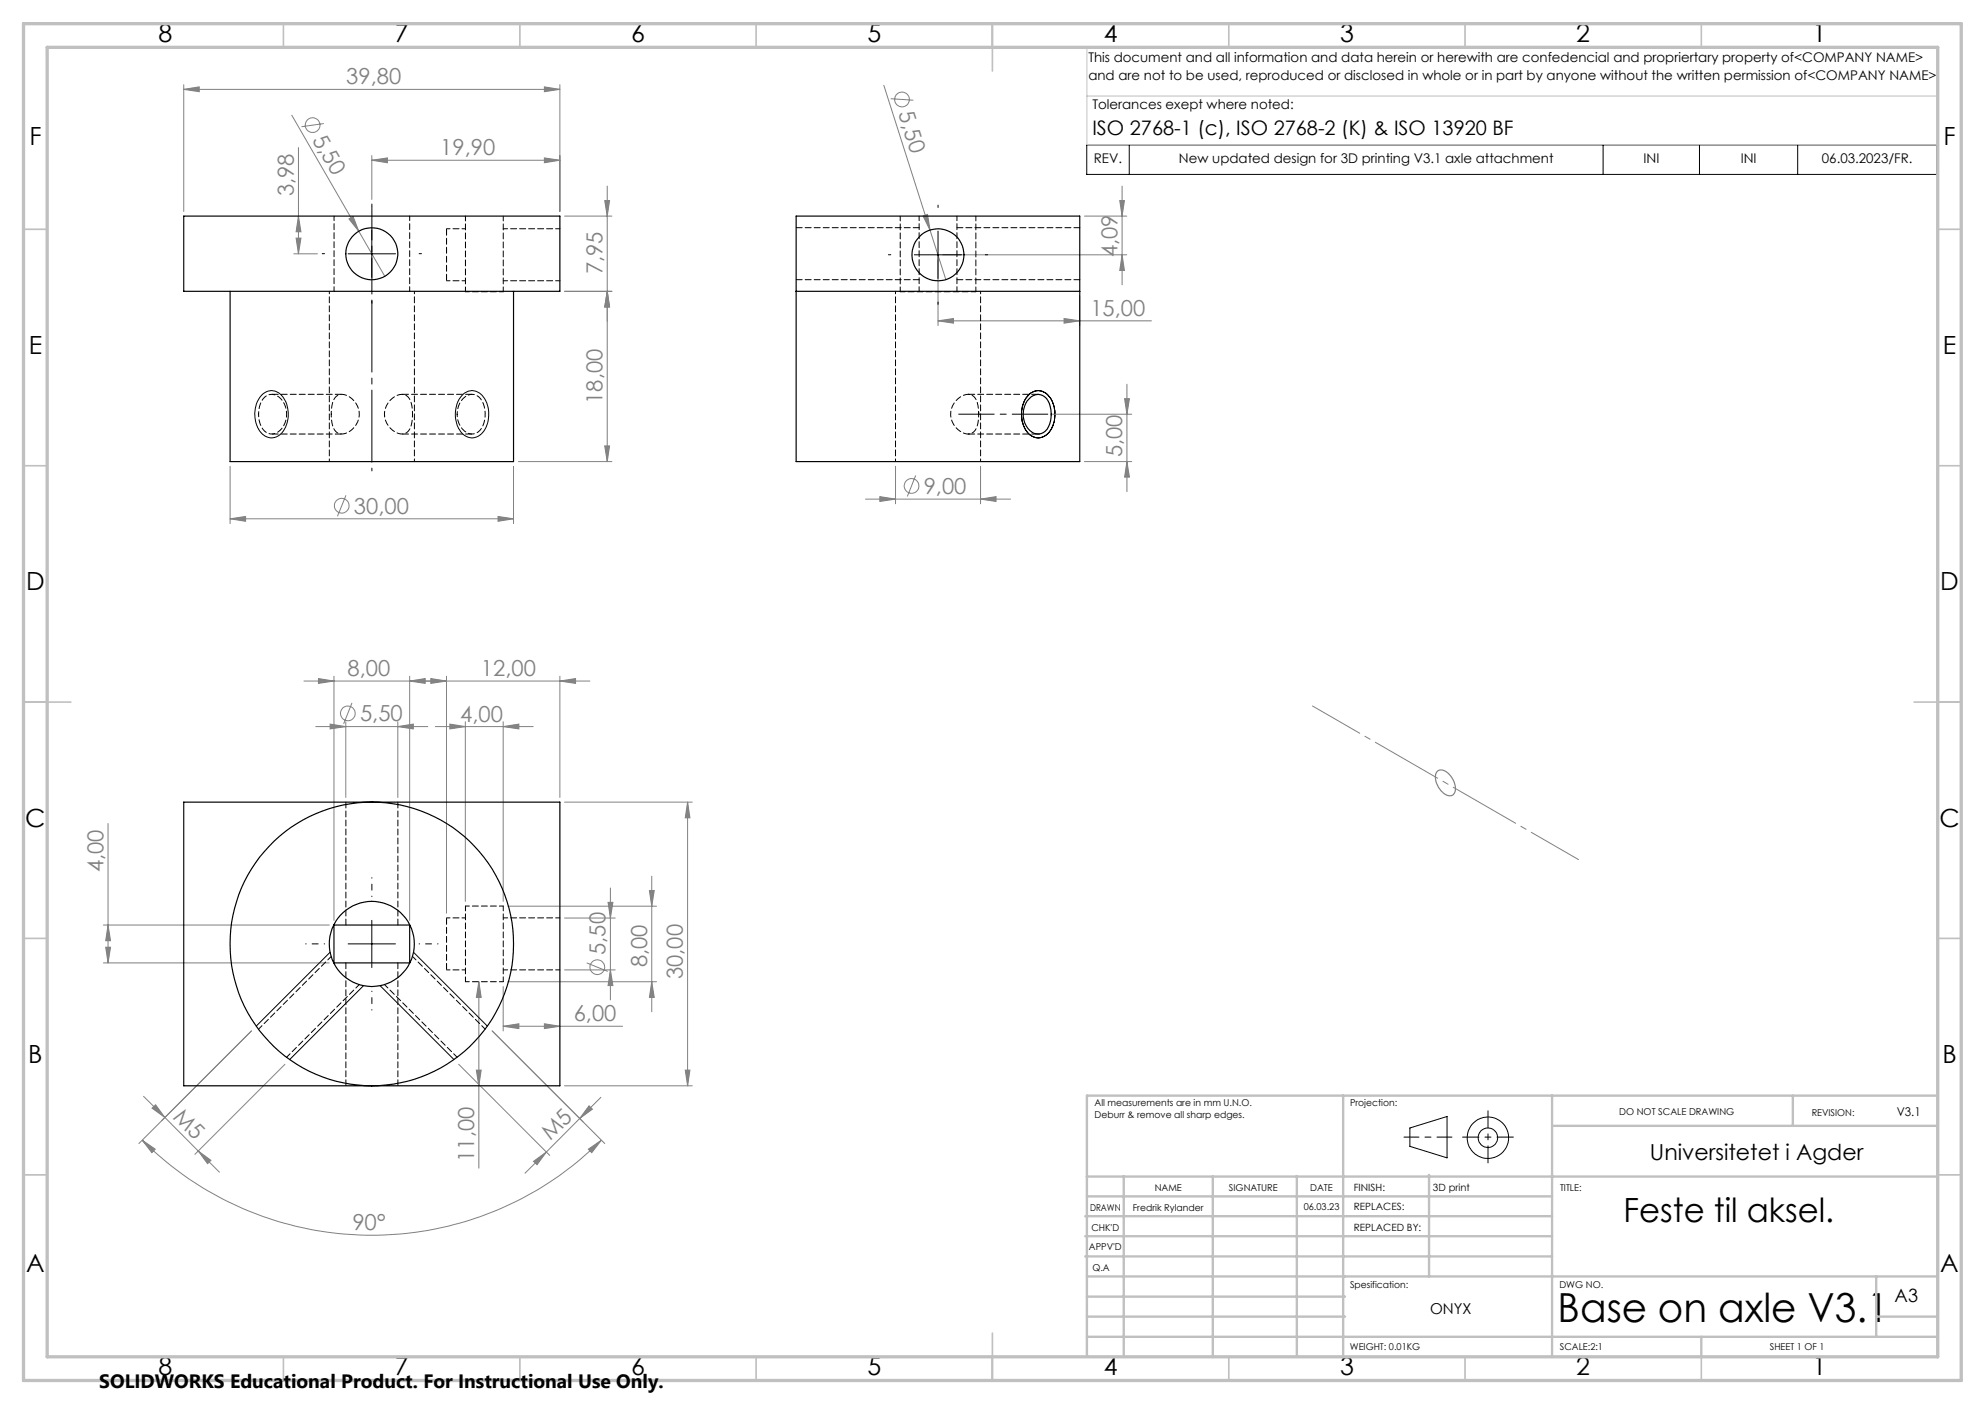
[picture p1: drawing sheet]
<svg xmlns="http://www.w3.org/2000/svg" width="420mm" height="297mm" viewBox="0 0 420 297" stroke-linecap="round" stroke-linejoin="round" font-family="sans-serif">
<g fill="none" stroke="#808080" stroke-width=".21">
<path d="M38.9 18.9l3.3-.5v1zM38.9 17.9v26.8M38.9 18.9h79.6M115.2 18.4l3.3 .5-3.3 .5zM118.5 17.9v26.8M187 18.1l9.8 30.6M61.7 24.4l14.2 24.5M63.1 31.2v22.5M68.5 26.1l-4.7 .7M78.7 33.9l3.3-.5v1zM78.7 32.9v9.3M78.7 33.9h39.8"/>
<path d="M115.2 33.4l3.3 .5-3.3 .5zM128.5 39.4v58.2M188.5 20.9l4.8 .3M237.4 39.4v20.9M62.2 53.7h5M62.7 50.4h1l-.6 3.3zM63.1 45.7l.6 3.3h-1zM73.8 46.3l.9-.5 1.2 3.1zM75.9 48.9l5.5 9.6M119.5 45.7h10M128 42.4h1l-.5 3.3zM195.3 45.7l1-.3 .5 3.3z"/>
<path d="M196.8 48.7l3.3 10.5M198.5 54.9v14M199.5 53.9h38.9M229.4 45.7h9M236.9 42.4h1l-.5 3.3zM237.4 53.9l.5 3.3h-1zM128.5 61.6l.5 3.3h-1zM129.5 61.6h-10M198.5 67.9l3.3-.5v1zM198.5 67.9h45.1M225.1 67.4l3.4 .5-3.4 .5zM228.5 62.6v6.3"/>
<path d="M48.7 98.6v12.2M108.7 98.6v12.2M109.7 97.6h19.8M128 94.3h1l-.5 3.3zM189.5 98.6v8M207.5 98.6v8M222.7 87.6h16.8M229.4 97.6h10.1M237.9 84.3h1.1l-.6 3.3zM238.4 81.3v22.7M238.4 97.6l.6 3.3h-1.1zM48.7 109.7l3.3-.4v1z"/>
<path d="M48.7 109.7h60M73.2 104.8l-1.8 4.4M105.4 109.3l3.3 .4-3.3 .6zM183.1 105.6h30.7M186.2 105.1l3.3 .5-3.3 .5zM193.7 100.6l-1.7 4.4M207.5 105.6l3.2-.5v1zM64.3 144.1h60.5M66.8 153.7h23.7M67.4 143.5l3.3 .6-3.3 .5zM69.8 153.2l3.4 .5-3.4 .5zM70.7 143v51.7"/>
<path d="M73.2 152.7v16M74.5 148.7l-1.8 4.4M84.2 153.7l3.3-.5v1zM84.2 152.7v16M86.7 144.1l3.3-.6v1.1zM86.7 143v51.7M91.2 143.5l3.3 .6-3.3 .5zM92.1 153.7h20.7M94.5 143v50.2M95.2 153.2l3.3 .5-3.3 .5zM98.5 152.7v38M106.5 153.7l3.3-.5v1z"/>
<path d="M106.5 152.7v38M118.5 144.1l3.3-.6v1.1zM118.5 143v25.7M22.9 174.2v29.5M119.5 169.7h27M145.5 169.7v60M145.5 169.7l.5 3.3h-1zM21.9 195.7h47.8M22.9 195.7l.5 3.3h-1zM107.5 191.7h31.4M119.5 194.2h10.7M128.7 190.9h1l-.5 3.3z"/>
<path d="M129.2 187.9v23.6M137.4 188.4h1l-.5 3.3zM137.9 185.3v28.7M21.9 203.7h47.8M22.4 200.4h1l-.5 3.3zM53.2 218.1l-23.8 23.8M101.3 207.7v39.4M101.3 207.7l.5 3.3h-1zM104.1 218.1l23.9 23.8M106.5 217.1l3.3-.5v1zM106.5 208.7v9.4M106.5 217.1h25.2"/>
<path d="M107.5 207.7h31.4M115.2 216.6l3.3 .5-3.3 .5zM119.5 205.2h10.7M124.1 203.7l4.5 1.8M129.2 205.2l.5 3.3h-1zM137.9 207.7l.5 3.3h-1zM30.4 231.9l4.5 4.5M32.2 234.4l.7-.7 2 2.7zM34.9 236.4l7 7.1M60.3 225.1l-19.1 19.1M97 225.1l19.3 19.3M100.8 226.4h1l-.5 3.3z"/>
<path d="M119.5 229.7h27M122.7 236.6l-7.1 7.1M124.6 233.9l.7 .7-2.6 2zM127.1 232.1l-4.4 4.5M145 226.4h1l-.5 3.3zM30.1 241.2l2.7 1.9-.7 .7zM30.1 241.2a68.7 68.7 0 0 0 97.1 0M41.9 243.5l2.7 2-.7 .7zM41.9 243.5l4.5 4.5M112.9 245.7l2.7-2-2 2.7zM115.6 243.7l-4.5 4.5M124.5 243.1l2.7-1.9-2 2.6z"/>
<circle cx="66.1" cy="26.5" r="1.55"/>
<circle cx="190.9" cy="21" r="1.56"/>
<circle cx="72.3" cy="107" r="1.55"/>
<circle cx="192.9" cy="102.8" r="1.55"/>
<circle cx="73.6" cy="150.9" r="1.55"/>
<circle cx="126.4" cy="204.6" r="1.56"/>
</g>
<g fill="none" stroke="#000" stroke-width=".21">
<path d="M229.9 30.7h179.9v6.2h-179.9zM238.9 30.7v6.2M339.2 30.7v6.2M359.6 30.7v6.2M380.4 30.7v6.2M73.7 53.7h10M78.7 48.7v10M193.5 53.9h9.9M198.5 48.9v10M55.4 83.6a2.95 2.95 0 0 1 4.9 1.1 6.1 6.1 0 0 1-1.4 7.5 3 3 0 0 1-4.4-1.8 6.5 6.5 0 0 1 .9-6.8zM97.8 83.6a2.9 2.9 0 0 1 4.8 .9 6.3 6.3 0 0 1-1.1 7.6 2.99 2.99 0 0 1-4.6-1.7 6.5 6.5 0 0 1 .9-6.8zM217.8 83.4a2.9 2.9 0 0 1 4.6 1.1 6.3 6.3 0 0 1-1.1 7.6 2.99 2.99 0 0 1-4.6-1.7 6.3 6.3 0 0 1 1.1-7z"/>
<path d="M73.7 199.7h10M78.7 194.7v10M69.8 201.4l-15.6 15.7M76.9 208.5l-15.6 15.7M80.4 208.5l15.7 15.7M87.5 201.4l15.6 15.7M298.3 238.6l7.9-2.4v8.7l-7.9-2.4z"/>
<circle cx="314.8" cy="240.7" r="2.07"/>
<circle cx="314.8" cy="240.7" r="4.4"/>
</g>
<path d="M304.1 163.2a1.85 1.85 0 0 1 2.6 .7 3.4 3.4 0 0 1 .9 4.1 1.76 1.76 0 0 1-2.5-.5 3.8 3.8 0 0 1-1.1-4.2z" fill="none" stroke="#808080" stroke-width=".25"/>
<path d="M78.7 61.6v38" fill="none" stroke="#000" stroke-width=".21" stroke-dasharray="15.2 1.3 1.3 1.3" stroke-dashoffset="-1.9"/>
<path d="M78.7 43.7v17.9" fill="none" stroke="#000" stroke-width=".21" stroke-dasharray="15.2 1.3 1.3 1.3" stroke-dashoffset="8.2"/>
<path d="M221.7 87.6h-18.9" fill="none" stroke="#000" stroke-width=".21" stroke-dasharray="15.2 1.3 1.3 1.3" stroke-dashoffset="7.7"/>
<path d="M297.1 240.5h10.1" fill="none" stroke="#000" stroke-width=".21" stroke-dasharray="15.2 1.3 1.3 1.3" stroke-dashoffset="12.1"/>
<path d="M314.8 235v11" fill="none" stroke="#000" stroke-width=".21" stroke-dasharray="15.2 1.3 1.3 1.3" stroke-dashoffset="11.6"/>
<path d="M309.5 240.5h10.7" fill="none" stroke="#000" stroke-width=".21" stroke-dasharray="15.2 1.3 1.3 1.3" stroke-dashoffset="11.8"/>
<path d="M230 10v20.6h180M230.5 10h179.5v33M230 20.3h180" fill="none" stroke="#c0c0c0" stroke-width=".21"/>
<g fill="none" stroke="#c0c0c0" stroke-width=".35">
<path d="M60 5v5M110 5v5M160 5v5M210 5v10M260 5v5M310 5v5M360 5v5M5 48.5h5M410 48.5h5M5 98.5h5M410 98.5h5M5 148.5h10"/>
<path d="M405 148.5h10M5 198.5h5M410 198.5h5M5 248.5h5M410 248.5h5M60 287v5M110 287v5M160 287v5M210 282v10M260 287v5M310 287v5M360 287v5"/>
</g>
<g fill="none" stroke="#c0c0c0" stroke-width=".5">
<path d="M284.2 231.8v55.2M328.4 231.8v55.2M328.8 238.2h81.2M379.3 231.8v6.4M410 231.8h-180v55.2M229.6 257.3h98.8M230 248.9h179.6M230 253.1h98.4M237.8 248.8v38.2M256.6 248.9v38.2M274.4 248.8v38.2M302.4 248.5v21.5"/>
<path d="M229.6 265.8h98.8M229.6 261.5h98.8M230 278.5h54.6M230 274.3h54.6M230 270h180M397 278.5h13M397 270v12.8M230 282.8h180M360 282.8v4.2"/>
</g>
<path d="M5 5h410v287h-410zM10 10h400v277h-400z" fill="none" stroke="#c0c0c0" stroke-width=".7"/>
<path d="M277.7 149.3l56.3 32.5" fill="none" stroke="#808080" stroke-width=".21" stroke-dasharray="15.2 1.3 1.3 1.3" stroke-dashoffset="3.7"/>
<path d="M68.7 53.7h-.5M78.7 43.7v-.5M88.7 53.7h.5M188.5 53.9h-.5M198.5 43.9v-.5M208.5 53.9h.5M78.7 63.7v.5M198.5 63.9v.5" fill="none" stroke="#000" stroke-width=".21" stroke-dasharray="15.2 1.3 1.3 1.3"/>
<path d="M68.7 199.7h-4M78.7 189.7v-4M88.7 199.7h4M78.7 209.7v4" fill="none" stroke="#000" stroke-width=".21" stroke-dasharray="15.2 1.3 1.3 1.3" stroke-dashoffset="15.1"/>
<g fill="#808080">
<path d="M195.3 45.7l1-.3 .5 3.3z"/>
<path d="M73.8 46.3l.9-.5 1.2 3.1z"/>
<path d="M105.4 109.3l3.3 .4-3.3 .6zM48.7 109.7l3.3-.4v1zM106.5 153.7l3.3-.5v1zM95.2 153.2l3.3 .5-3.3 .5zM86.7 144.1l3.3-.6v1.1zM67.4 143.5l3.3 .6-3.3 .5zM207.5 105.6l3.2-.5v1zM186.2 105.1l3.3 .5-3.3 .5z"/>
<path d="M38.9 18.9l3.3-.5v1zM115.2 18.4l3.3 .5-3.3 .5zM78.7 33.9l3.3-.5v1zM115.2 33.4l3.3 .5-3.3 .5zM106.5 217.1l3.3-.5v1zM115.2 216.6l3.3 .5-3.3 .5zM91.2 143.5l3.3 .6-3.3 .5zM118.5 144.1l3.3-.6v1.1zM198.5 67.9l3.3-.5v1zM225.1 67.4l3.4 .5-3.4 .5z"/>
<path d="M112.9 245.7l2.7-2-2 2.7zM124.6 233.9l.7 .7-2.6 2z"/>
<path d="M128 94.3h1l-.5 3.3zM128.5 61.6l.5 3.3h-1zM62.7 50.4h1l-.6 3.3zM63.1 45.7l.6 3.3h-1zM129.2 205.2l.5 3.3h-1zM128.7 190.9h1l-.5 3.3zM238.4 97.6l.6 3.3h-1.1zM237.9 84.3h1.1l-.6 3.3zM237.4 53.9l.5 3.3h-1zM236.9 42.4h1l-.5 3.3z"/>
<path d="M128 42.4h1l-.5 3.3zM128.5 61.6l.5 3.3h-1zM145.5 169.7l.5 3.3h-1zM145 226.4h1l-.5 3.3zM137.4 188.4h1l-.5 3.3zM137.9 207.7l.5 3.3h-1zM22.9 195.7l.5 3.3h-1zM22.4 200.4h1l-.5 3.3zM101.3 207.7l.5 3.3h-1zM100.8 226.4h1l-.5 3.3z"/>
<path d="M32.2 234.4l.7-.7 2 2.7zM41.9 243.5l2.7 2-.7 .7z"/>
<path d="M30.1 241.2l2.7 1.9-.7 .7zM124.5 243.1l2.7-1.9-2 2.6z"/>
<path d="M69.8 153.2l3.4 .5-3.4 .5zM84.2 153.7l3.3-.5v1z"/>
</g>
<g fill="none" stroke="#000" stroke-width=".25">
<path d="M38.9 45.7h79.6v15.9h-79.6zM168.5 45.7h60v51.9h-60zM48.7 61.6v36h60v-36M168.5 61.6h60M218.2 84a2.45 2.45 0 0 1 3.8 1.4 6 6 0 0 1-.8 5.8 2.55 2.55 0 0 1-4.1-1.1 4.9 4.9 0 0 1 1.1-6.1zM38.9 169.7h79.6v60h-79.6zM70.7 195.7h16v8h-16z"/>
<circle cx="78.7" cy="53.7" r="5.5"/>
<circle cx="198.5" cy="53.9" r="5.5"/>
<circle cx="78.7" cy="199.7" r="30"/>
<circle cx="78.7" cy="199.7" r="9"/>
</g>
<path d="M69.7 61.6v36M189.5 61.6v36M54.7 87.6a4.1 4.1 0 0 0 2.1 4.1 3 3 0 0 0 3.5-2.2 4.5 4.5 0 0 0-2.3-6 2.72 2.72 0 0 0-3.1 2.5l-.2 1.6M70.1 87.6a4.3 4.3 0 0 0 1.5 4.1 3.6 3.6 0 0 0 4.1-2.5 4.3 4.3 0 0 0-3.4-5.8 2.26 2.26 0 0 0-2.1 2.4l-.1 1.8M81.3 87.6a4.2 4.2 0 0 0 3.9 4.2 2.43 2.43 0 0 0 2-2.6 7.5 7.5 0 0 0-.9-5.3 2.65 2.65 0 0 0-3.7 .7 4.4 4.4 0 0 0-1.3 3M87.7 97.6v-36M96.7 87.6a4 4 0 0 0 3 4.2 3 3 0 0 0 2.9-3 5.1 5.1 0 0 0-1.7-5.1 2.77 2.77 0 0 0-3.7 1.6l-.4 1.4-.1 .9M207.1 87.6a4.3 4.3 0 0 1-1.5 4.1 3.6 3.6 0 0 1-4.1-2.5 4.3 4.3 0 0 1 3.3-5.8 2.26 2.26 0 0 1 2.1 2.4l.2 1.8M207.5 97.6v-36" fill="none" stroke="#000" stroke-width=".21" stroke-dasharray="1.3 .6" stroke-dashoffset=".7"/>
<path d="M106.5 61.7h-8M106.5 191.7h-8M106.5 207.7h-8" fill="none" stroke="#000" stroke-width=".21" stroke-dasharray="1.3 .6" stroke-dashoffset=".4"/>
<g fill="none" stroke="#000" stroke-width=".21" stroke-dasharray="1.3 .6" stroke-dashoffset=".3">
<path d="M106.5 59.4h12M118.5 48.4h-12M70.7 61.6v-15.9M86.7 61.6v-15.9M98.5 61.7v-16M106.5 61.7v-16M190.5 61.7h16M190.5 61.7v-16M194.5 61.6v-15.9M202.5 61.6v-15.9M206.5 61.7v-16M98.5 191.7v16"/>
<path d="M106.5 191.7v16M118.5 194.2h-12M106.5 205.2h12"/>
</g>
<path d="M94.5 48.4v11M57.5 91.8h14.8M72.3 83.4h-14.8M85 91.8h14.9M99.9 83.4h-14.9M204.8 91.8h14.9M219.7 83.4h-14.9M94.5 194.2v11" fill="none" stroke="#000" stroke-width=".21" stroke-dasharray="1.3 .6" stroke-dashoffset="-.1"/>
<path d="M94.5 59.4h4M98.5 48.4h-4M98.5 194.2h-4M94.5 205.2h4" fill="none" stroke="#000" stroke-width=".21" stroke-dasharray="1.3 .6" stroke-dashoffset=".5"/>
<path d="M70.1 202.3l-15.4 15.4M81.3 208.3l15.4 15.3M102.7 217.7l-15.4-15.4M60.6 223.6l15.4-15.3" fill="none" stroke="#000" stroke-width=".21" stroke-dasharray="1.3 .6" stroke-dashoffset=".2"/>
<g fill="none" stroke="#000" stroke-width=".21" stroke-dasharray="1.3 .6">
<path d="M168.5 59.2h26M194.5 48.2h-26M202.5 59.2h26M228.5 48.2h-26M204.8 91.8h.3M204.8 83.4h.1M205.1 83.4h-.3M207.1 87.7v-.5M219.7 91.8h.2M219.9 83.4h-.2M222.4 87.9v-.4M73.2 169.7v26"/>
<path d="M84.2 195.7v-26M73.2 203.7v26M84.2 229.7v-26"/>
</g>
<text font-size="8.5" x="329.6" y="279.7">Base on axle V3.1</text>
<text font-size="7.1" x="343.5" y="258.5">Feste til aksel.</text>
<g font-size="5.3">
<text x="33.5" y="8.9">8</text>
<text x="83.5" y="8.9">7</text>
<text x="133.5" y="8.9">6</text>
<text x="183.5" y="8.9">5</text>
<text x="233.5" y="8.9">4</text>
<text x="283.5" y="8.9">3</text>
<text x="333.5" y="8.9">2</text>
<text x="383.5" y="8.9">1</text>
<text x="6.2" y="30.7">F</text>
<text x="411.2" y="30.7">F</text>
<text x="6.1" y="74.9">E</text>
<text x="411.1" y="74.9">E</text>
<text x="5.5" y="124.9">D</text>
<text x="410.5" y="124.9">D</text>
<text x="5.3" y="174.9">C</text>
<text x="410.3" y="174.9">C</text>
<text x="6" y="224.9">B</text>
<text x="411" y="224.9">B</text>
<text x="5.5" y="269.2">A</text>
<text x="410.5" y="269.2">A</text>
<text x="33.5" y="290.9">8</text>
<text x="83.5" y="290.9">7</text>
<text x="133.5" y="290.9">6</text>
<text x="183.5" y="290.9">5</text>
<text x="233.5" y="290.9">4</text>
<text x="283.5" y="290.9">3</text>
<text x="333.5" y="290.9">2</text>
<text x="383.5" y="290.9">1</text>
</g>
<g font-size="4.7" fill="#808080">
<text x="73.3" y="17.9">39,80</text>
<text x="190" y="24" transform="rotate(72 190 24)">5,50</text>
<text x="66" y="29.5" transform="rotate(60 66 29.5)">5,50</text>
<text x="93.2" y="32.9">19,90</text>
<text x="62.2" y="41.5" transform="rotate(-90 62.2 41.5)">3,98</text>
<text x="127.5" y="58.1" transform="rotate(-90 127.5 58.1)">7,95</text>
<text x="236.4" y="54.5" transform="rotate(-90 236.4 54.5)">4,09</text>
<text x="230.7" y="66.8">15,00</text>
<text x="127.5" y="85.4" transform="rotate(-90 127.5 85.4)">18,00</text>
<text x="237.5" y="96.8" transform="rotate(-90 237.5 96.8)">5,00</text>
<text x="195.5" y="104.5">9,00</text>
<text x="74.9" y="108.7">30,00</text>
<text x="73.5" y="143">8,00</text>
<text x="101.8" y="143">12,00</text>
<text x="76.2" y="152.6">5,50</text>
<text x="97.4" y="152.7">4,00</text>
<text x="21.9" y="184.5" transform="rotate(-90 21.9 184.5)">4,00</text>
<text x="128.1" y="202" transform="rotate(-90 128.1 202)">5,50</text>
<text x="136.9" y="204.6" transform="rotate(-90 136.9 204.6)">8,00</text>
<text x="144.5" y="207.1" transform="rotate(-90 144.5 207.1)">30,00</text>
<text x="121.4" y="216.1">6,00</text>
<text x="36.5" y="236.5" transform="rotate(45 36.5 236.5)">M5</text>
<text x="100.3" y="245.8" transform="rotate(-90 100.3 245.8)">11,00</text>
<text x="116.5" y="241.4" transform="rotate(-45 116.5 241.4)">M5</text>
<text x="74.6" y="260.2" transform="rotate(1 74.6 260.2)">90°</text>
</g>
<text font-size="4.7" x="349.1" y="245.3">Universitetet i Agder</text>
<text font-size="4.2" x="231.1" y="28.5">ISO 2768-1 (c), ISO 2768-2 (K) &amp; ISO 13920 BF</text>
<text font-size="4.1" x="21" y="293.7">SOLIDWORKS Educational Product. For Instructional Use Only.</text>
<text font-size="3.9" x="400.9" y="275.5">A3</text>
<text font-size="3.2" x="302.6" y="277.9">ONYX</text>
<g font-size="2.8">
<text x="230.3" y="13.1">This document and all information and data herein or herewith are confedencial and propriertary property of&lt;COMPANY NAME&gt;</text>
<text x="230.3" y="16.9">and are not to be used, reproduced or disclosed in whole or in part by anyone without the written permission of&lt;COMPANY NAME&gt;</text>
<text x="231.1" y="23.1">Tolerances exept where noted:</text>
<text x="231.4" y="34.6">REV.</text>
<text x="249.4" y="34.6">New updated design for 3D printing V3.1 axle attachment</text>
<text x="347.7" y="34.6">INI</text>
<text x="368.3" y="34.6">INI</text>
<text x="385.5" y="34.6">06.03.2023/FR.</text>
</g>
<text font-size="2.5" x="401.3" y="236.1">V3.1</text>
<g font-size="2.1">
<text x="286.4" y="251.9">FINISH:</text>
<text x="303.2" y="251.9">3D print</text>
<text x="286.5" y="256">REPLACES:</text>
<text x="286.5" y="260.4">REPLACED BY:</text>
</g>
<g font-size="2">
<text x="231.6" y="234">All measurements are in mm U.N.O.</text>
<text x="285.6" y="234">Projection:</text>
<text x="231.6" y="236.5">Deburr &amp; remove all sharp edges.</text>
<text x="342.6" y="236">DO NOT SCALE DRAWING</text>
<text x="383.3" y="236.2">REVISION:</text>
<text x="244.3" y="252">NAME</text>
<text x="260" y="251.9">SIGNATURE</text>
<text x="277.2" y="251.9">DATE</text>
<text x="330.1" y="251.9">TITLE:</text>
<text x="230.6" y="256.1">DRAWN</text>
<text x="239.7" y="256.1">Fredrik Rylander</text>
<text x="275.9" y="255.9">06.03.23</text>
<text x="230.9" y="260.3">CHK'D</text>
<text x="230.4" y="264.4">APPV'D</text>
<text x="231.1" y="268.8">Q.A</text>
<text x="285.6" y="272.5">Spesification:</text>
<text x="330" y="272.5">DWG NO.</text>
<text x="285.6" y="285.5">WEIGHT: 0.01KG</text>
<text x="330.1" y="285.6">SCALE:2:1</text>
<text x="374.5" y="285.6">SHEET 1 OF 1</text>
</g>
</svg>
